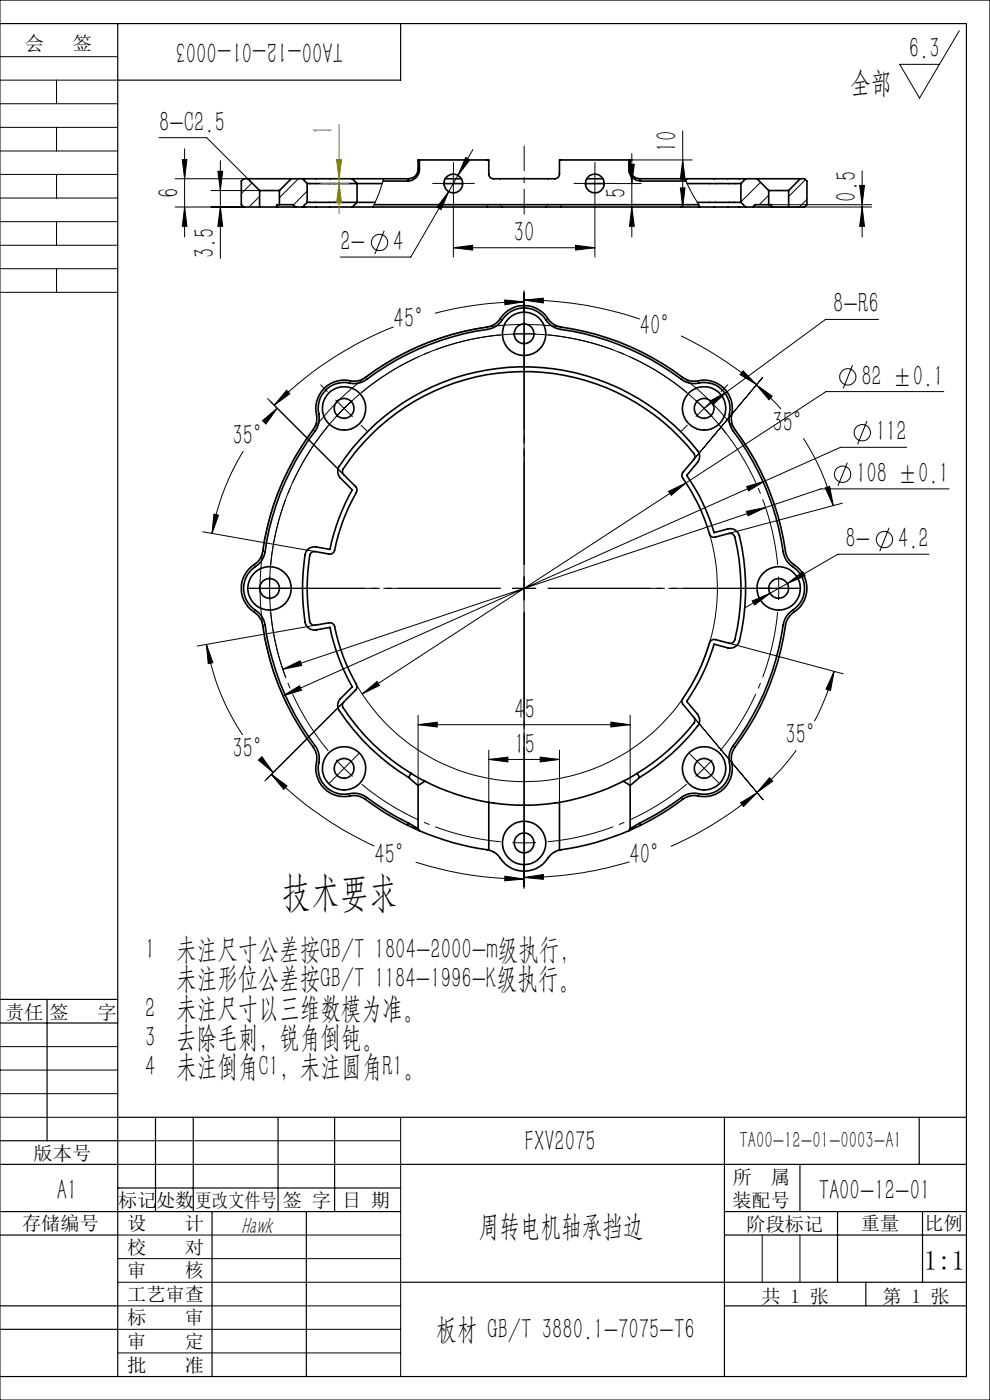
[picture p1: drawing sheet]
<svg xmlns="http://www.w3.org/2000/svg" width="210mm" height="297mm" viewBox="0 0 210 297" stroke-linecap="round" stroke-linejoin="round" font-family="sans-serif">
<g fill="none" stroke="#000" stroke-width=".35">
<path d="M52.6 37.9h9.2M52.6 37.9h-.9l-.5 .5v5l.5 .5h3.4M52.6 37.9l2.5 2.5M61.8 37.9h2.4M61.8 37.9l-2.5 2.5M64.2 37.9h10.5M64.2 37.9l1 1M65.2 38.9h10.5M65.2 38.9v4M74.7 37.9h12M74.7 37.9l1 1M75.7 38.9h5.4"/>
<path d="M75.7 38.9v4M81.2 38.4h5.3M86.7 37.9l-.2 .5M89 33.9h14.7v3a1.31 1.31 0 0 0 1.8 1h11.4a1.45 1.45 0 0 0 1.8-1v-3h14.7M89 33.9a4.2 4.2 0 0 1-.5 3.5l-1.1 .9-.9 .1M89 33.9h-.3l-.1 2.4a1.98 1.98 0 0 1-1.9 1.6M94.2 38.9h3.9M94.4 37.9h3.5M124.2 38.9h4M124.5 37.9h3.4M133.4 33.9a4.2 4.2 0 0 0 .4 3.5l.4 .3 .8 .5 .9 .2M133.4 33.9h.3v2.4a1.98 1.98 0 0 0 2 1.6"/>
<path d="M135.7 37.9h10M135.7 37.9l.2 .5M135.9 38.4h9.6M145.7 37.9h12.5M145.7 37.9l-.3 .3M145.8 38.9h11.4M157.2 38.9v4M158.2 37.9l-1 1M158.2 37.9h2.4M160.6 37.9h9.2M160.6 37.9l2.5 2.5M169.8 37.9h.9l.5 .5v5l-.5 .5h-3.4"/>
<path d="M169.8 37.9l-2.5 2.5M55.1 40.4h4.2M55.1 43.9h3.6M55.1 40.4v3.5M58.7 43.9h4M59.3 43.4h-.6v.5M59.3 43.4h2.9l.5 .5M59.3 40.4v3M62.7 43.9h1.5M64.2 43.9h10.5M65.2 42.9h10.5M65.2 42.9l-1 1"/>
<path d="M74.7 43.9h83.5M75.7 42.9h3.9M75.7 42.9l-1 1M79.4 43.4h68.8M148 42.9h9.2M157.2 42.9l1 1M158.2 43.9h1.5M159.7 43.9h4M163.1 40.4h4.2M163.1 43.4h.6v.5M163.1 40.4v3M163.1 43.4h-2.9l-.5 .5"/>
<path d="M163.7 43.9h3.6M167.3 40.4v3.5M86.5 175.1l2.5 1.1M86.5 175.1a75.3 75.3 0 0 1-9.7-5.9l-1.7-.4a6.2 6.2 0 0 1-8-4.5 8.4 8.4 0 0 1 .1-3.4l-.1-.9-.2-.8a58.7 58.7 0 0 1-11.4-27.4l-.6-1.1-.6-.6a6.1 6.1 0 0 1 0-10.6l.6-.6 .6-1.1a58.5 58.5 0 0 1 11.4-27.4l.2-.8 .1-1.3a6.1 6.1 0 0 1 7.5-7.4l1.3-.1 .8-.3a58.7 58.7 0 0 1 27.3-11.3l1.5-.9a6.3 6.3 0 0 1 8.1-2.9 7.8 7.8 0 0 1 3.1 2.9l1.4 .9a58.4 58.4 0 0 1 27.4 11.3l1.2 .4h.9a6.1 6.1 0 0 1 7.5 7.4v.9l.3 1.2a58.4 58.4 0 0 1 11.3 27.4l.9 1.4a6.3 6.3 0 0 1 2.9 8.1 8.5 8.5 0 0 1-2.9 3.1l-.9 1.4a59.4 59.4 0 0 1-11.3 27.4l-.4 1.7a6.4 6.4 0 0 1-2.9 7.4 7.1 7.1 0 0 1-5 .5l-1.2 .2-.8 .3a56.8 56.8 0 0 1-9.3 5.8M86.7 164.9l2 1.7M86.7 174.6l2 1.2M86.7 164.9a44.1 44.1 0 0 1-15-14.8l-.1-.7 .4-.9 2.7-2.8a42.9 42.9 0 0 1-4.7-12.6l-3 .5a2.02 2.02 0 0 1-2.3-1.6 46.6 46.6 0 0 1 .1-14.7l.2-.4a1.98 1.98 0 0 1 2-.9l3 .6a43.6 43.6 0 0 1 4.7-12.7l-2.5-2.5a2.01 2.01 0 0 1-.2-2.5 46.8 46.8 0 0 1 76.3-2.7l.1 .7-.3 .9-2.4 3.1a42.5 42.5 0 0 1 5.8 12.1l2.9-.8a2.04 2.04 0 0 1 2.4 1.5 46.8 46.8 0 0 1-.1 22.6l-.5 .7a1.86 1.86 0 0 1-1.8 .4l-2.9-.7a42.5 42.5 0 0 1-5.8 12.1l2.3 2.7a1.99 1.99 0 0 1 0 2.6 45.2 45.2 0 0 1-12.3 10.8M86.7 174.6a78.1 78.1 0 0 1-9.7-5.9l-.9-.3-1-.1a6.1 6.1 0 0 1-6.3-1.7 5.6 5.6 0 0 1-1.1-5.2l-.1-1.5-.3-.9a57.3 57.3 0 0 1-11.2-26.9 5.1 5.1 0 0 0-2.6-3.2 5.6 5.6 0 0 1 1.1-9l.7-.7 .7-1.2a60.4 60.4 0 0 1 6.7-20.1l2.6-4.4 1.5-2a4.9 4.9 0 0 0 .7-4.5 5.6 5.6 0 0 1 7.1-5.7h1.5l.9-.3a63.6 63.6 0 0 1 16.5-8.8 75.2 75.2 0 0 1 10.8-2.6l.9-.4 .7-.6a5.9 5.9 0 0 1 6.5-3.1 6.6 6.6 0 0 1 4 3.1l1.6 1a59.1 59.1 0 0 1 27.3 11.4l1 .3h1.4a5.6 5.6 0 0 1 7 7v1.4l.3 .9a60.1 60.1 0 0 1 10.2 21.4l.9 5a5.1 5.1 0 0 0 2.7 3.7 5.6 5.6 0 0 1-1.1 9l-.9 1.1-.4 .9a59.1 59.1 0 0 1-11.4 27.3l-.3 .9v1.5a5.6 5.6 0 0 1-7 6.9 5.3 5.3 0 0 0-4.2 1.7l-3.3 2.1-4.5 2.5M86.7 174.6l-.2 .5M87.2 164.1l2.9 1.6M87.2 164.1a44.2 44.2 0 0 1-14.5-14.2l.1-.9 2.6-2.6a1.03 1.03 0 0 0 .2-1.2 44.6 44.6 0 0 1-4.8-12.7l-.4-.3-.6-.1-2.9 .5a1.03 1.03 0 0 1-1.2-.8 42.5 42.5 0 0 1 .1-14.3l.5-.4 .6-.1 2.9 .5a1.04 1.04 0 0 0 1.2-.8 44.5 44.5 0 0 1 4.7-12.6l-.1-.6-.2-.3-2.5-2.5a.99 .99 0 0 1-.1-1.3 45.9 45.9 0 0 1 74.6-2.9l-.1 .8-2.4 2.9a1.01 1.01 0 0 0-.1 1.2 42.9 42.9 0 0 1 5.9 12.2l.3 .3 .6 .1 3-.8a.99 .99 0 0 1 1.3 .7 44.2 44.2 0 0 1-.2 22.2l-.5 .4h-.4l-3.1-.8a1.05 1.05 0 0 0-1.2 .7 43.7 43.7 0 0 1-5.8 12.1l.1 .8 2.4 2.9a1.01 1.01 0 0 1 0 1.2 45.7 45.7 0 0 1-12.1 10.7M87.2 164.1l-.5 .8"/>
<path d="M88.7 175.8l.3 .4M88.7 166.6v9.2M89 176.2a59.3 59.3 0 0 0 14.6 4.1h.1M90.1 165.7a47.3 47.3 0 0 0 13.6 4.5M90.1 165.7l-1.4 .9M103.7 170.2a47.2 47.2 0 0 0 15 0M103.7 170.2v10.1M118.7 170.2v10.1M132.2 165.7a47.3 47.3 0 0 1-13.5 4.5M132.2 165.7l1.5 .9M133.4 176.2a59.8 59.8 0 0 1-14.7 4.1M133.7 175.8l-.3 .4"/>
<path d="M133.7 166.6v9.2M135.1 164.1l-2.9 1.6M135.1 164.1l.6 .8M135.7 164.9l-2 1.7M135.7 174.6l-2 1.2M135.7 174.6l.2 .5M135.9 175.1l-2.5 1.1M103.7 180.3l1.2 .5 .8 .7a6.2 6.2 0 0 0 10.8 .2 3.6 3.6 0 0 1 2.2-1.4"/>
<circle cx="96.2" cy="38.9" r="2"/>
<circle cx="126.2" cy="38.9" r="2"/>
<circle cx="111.2" cy="70.8" r="4.6"/>
<circle cx="111.2" cy="70.8" r="2.1"/>
<circle cx="73" cy="86.6" r="4.6"/>
<circle cx="73" cy="86.6" r="2.11"/>
<circle cx="149.3" cy="86.7" r="2.1"/>
<circle cx="149.4" cy="86.6" r="4.6"/>
<circle cx="57.2" cy="124.8" r="2.09"/>
<circle cx="57.2" cy="124.8" r="4.6"/>
<circle cx="165.2" cy="124.8" r="4.6"/>
<circle cx="165.2" cy="124.8" r="2.1"/>
<circle cx="73" cy="163" r="4.6"/>
<circle cx="73" cy="163" r="2.1"/>
<circle cx="111.2" cy="178.8" r="4.6"/>
<circle cx="111.2" cy="178.8" r="2.11"/>
<circle cx="149.4" cy="163" r="2.09"/>
<circle cx="149.4" cy="163" r="4.6"/>
</g>
<g fill="none" stroke="#000" stroke-width=".21">
<path d="M0 12h25M0 17h25M0 0h210v297h-210zM12 17v5M203.5 6.5l-8.4 14.3-4.2-7.2h8.4M0 22h25M0 27h25M0 32h25M0 37h25M12 27v5M12 37v5M33.7 29.2h10.2l8.7 8.7"/>
<path d="M37.1 37.9h14.6M38.7 33.9h1l-.5 4zM39.2 31.6v18.7M46.2 36.3h1l-.5 4.1zM46.7 34.1v20.7M53.4 38.8l-2.2 2.3M63.3 37.9l-4 4M81.4 37.9a29.6 29.6 0 0 1-2.3 6M93.7 38.9h5M96.2 36.4v5M97.2 37.2l-2 3.5M98.8 33.4l.9 .5-2.5 3.3z"/>
<path d="M100.3 31.7l-3.1 5.5M123.7 38.9h5M126.2 36.4v5M130.7 38.9h5.3M133.4 33.9h13.4M133.5 34.9h1l-.5 4zM134 32.6v17.7M144.3 39.9h1l-.5 4zM144.8 27.8v16.1M144.8 33.9l.5 4.1h-1zM145.3 37.9l1.7 3.6 1.6 2.4M161.3 38.7l-4.1 4.1"/>
<path d="M170.9 38.1l-3.6 3.6M182.4 39.3h1l-.5 4.1zM182.9 36.2v14.1M0 42h25M0 47h25M0 52h25M0 57h25M12 47v5M12 57v5M37.1 43.9h14.6M39.2 43.9l.5 4.1h-1zM44.7 40.4h10.4"/>
<path d="M46.7 43.9l.5 4.1h-1zM55.1 41.7l-2.3 2.2M65.2 40.5l-3 3M81.5 49l-2 4.9M95.2 40.7l-1.6 3.7-.9-.4zM95.2 40.7l-8.1 13.8h-14.9M96.2 52.6l4.1-.6v1.1zM96.2 43.4v11.1M96.2 52.6h30M122.1 52l4.1 .6-4.1 .5zM126.2 43.4v11.1M134 43.9l.5 4.1h-1z"/>
<path d="M163.1 43.4h21.8M163.1 41.4l-2 2M163.7 43.9h21.2M171.2 42.3l-1.7 1.6M182.9 43.9l.5 4.1h-1zM0 62h25M83.5 69.4a75.2 75.2 0 0 0-25.3 16.6M107.1 63.6l4.1 .4-4.1 .7zM111.2 63.7l4.1-.5v1.1zM111.2 63.7a75.1 75.1 0 0 1 24.5 4M111.2 64a74.4 74.4 0 0 0-18.9 2.5M111.2 61.7v126.8"/>
<path d="M119 69.4a56 56 0 0 0-58.1 80M144.5 71.3a78 78 0 0 1 16 10.3M157.6 78.7l2.9 2.9-3.5-2.1zM180.8 77.5l-1.9 4.9M186.4 67.8h-11.3l-20.9 15.3M51.6 95.7a50.9 50.9 0 0 0-6.6 17.5M55.7 89.2l3.1-2.6-2.4 3.4zM56.8 84.6l16.1 16.1M58.8 86.6l-2.7 2.9M60.8 82.8l.7 .7-3.3 2.5zM71.2 84.9l3.6 3.5M74.8 84.9l-3.5 3.5"/>
<path d="M144.8 80.1a56.1 56.1 0 0 1 18.3 23.8M150.6 85.1l3.6-2-3 2.8zM154 92a54 54 0 0 0-69.1-14.4 54 54 0 0 0-24.3 66.3M154.2 83.1l-4.8 3.5M160.4 81.7l3.4 2.3-.7 .8zM160.4 81.7l2.8 2.4 2.5 2.7M161.8 80.1l-14.6 17.4M170.4 93a49.7 49.7 0 0 1 6.3 14.2M179.7 98.1l-2 5M183.9 89.3l-2 5M192.3 94.9h-14l-16 7.1M200.2 83.1h-25l-98.4 64.1"/>
<path d="M43 112.8l23.9 4.2M45.4 109.1l1 .2-1.4 3.9zM141.8 104.2l3.7-1.8-3.1 2.7zM150.5 113.3a41 41 0 0 1-23.1 49.2 41 41 0 0 1-51.6-17M158.3 108.5l4.1-.8-3.7 1.7zM158.4 103.2l3.9-1.2-3.5 2.1zM162.3 102l-102.3 45.6M162.4 107.7l-102.4 34.3M175 103.5l1-.3 .7 4zM178.7 106.7l-24.1 6.5M188.6 112l-2 4.9M197.1 117.6h-19.4l-10.7 6.2"/>
<path d="M201.3 103.7h-27.2l-11.7 4M43.8 136.7l1.4 3.9-1 .2zM43.8 136.7a50.7 50.7 0 0 0 7.7 19.2M66.9 132.6l-25.1 4.5M108.7 124.8h5M154.6 136.5l24.3 6.4M159.6 127.5l3.7-1.6-3.2 2.4zM163.3 125.9l-5.4 3.1M167 123.8l3.3-2.5 .5 .9zM167 123.8l-3.7 2.1M60 142l3.7-1.8 .3 1zM60 147.6l3.5-2.1 .5 .9z"/>
<path d="M72.9 148.9l-16.7 16.8M76.8 147.2l3.2-2.6 .5 .8zM88.7 153.7l4-.5v1zM88.7 151.7v14.9M88.7 153.7h45M103.7 159.1v11.1M118.7 159.1v11.1M129.6 153.2l4.1 .5-4.1 .5zM133.7 151.7v14.9M147.2 152.2l14.7 17.5M168.9 159.2a52.1 52.1 0 0 1-8.4 8.9M176.9 142.4l-.7 4.1-1-.3z"/>
<path d="M176.9 142.4a49.4 49.4 0 0 1-4.1 10.6M54.8 161.3l.8-.8 2.4 3.4zM56.3 162.1l1.7 1.8M57.6 164.3l3.3 2.4-.7 .8zM57.6 164.3a77.2 77.2 0 0 0 21.8 15.2M103.7 161.1l4-.5v1zM103.7 161.1h15M114.6 160.6l4.1 .5-4.1 .5zM157.1 170.3l3.5-2.1-2.9 2.9zM160.6 168.2a77.8 77.8 0 0 1-18.3 11.4M163.2 165l.7 .7-3.4 2.4zM88.2 182.9a74.8 74.8 0 0 0 23 3.6"/>
<path d="M107.1 185.9l4.1 .6-4.1 .4zM111.2 186.2l4.1-.7v1zM133.5 182.8a78.5 78.5 0 0 1-22.3 3.4M0 227h25M0 222h25M0 237h25M0 232h25M85 237v55M25 242h60M25 247h60M25 272h60M25 277h60"/>
<path d="M25 267h60M25 262h60M161.7 262v10M169.7 262v10M25 282h60M25 287h60M153.7 292h.1"/>
<circle cx="80.5" cy="51.4" r="1.73"/>
<circle cx="179.8" cy="80" r="1.73"/>
<circle cx="182.9" cy="91.8" r="1.73"/>
<circle cx="178.7" cy="100.6" r="1.73"/>
<circle cx="187.6" cy="114.4" r="1.73"/>
</g>
<g fill="none" stroke="#000" stroke-width=".21" stroke-dasharray="30.5 1.3 1.3 1.3" stroke-linecap="butt">
<path d="M93.7 38.9h-2M96.2 36.4v-2M98.7 38.9h2M123.7 38.9h-2M126.2 36.4v-2M128.7 38.9h2M96.2 41.4v2M126.2 41.4v2M111.2 70.8l-2.5 .1M111.2 70.8l2.5 .1M111.2 70.8v-2.5M111.2 70.8v2.5"/>
<path d="M111.2 65.8v-2.1M111.2 75.8v2.1M69.5 83.1l-1.5-1.5M76.5 90.2l1.5 1.4M145.8 90.2l-1.4 1.4M149.4 86.6l-1.8-1.7M149.4 86.6l1.7 1.8M149.4 86.6l1.7-1.7M149.4 86.6l-1.8 1.8M152.9 83.1l1.5-1.5M54.7 124.8h-2.1M57.2 124.8v2.5"/>
<path d="M57.2 124.8v-2.5M57.2 124.8h-2.5M57.2 124.8h2.5M59.7 124.8h2.1M111.2 124.8v-2.5M111.2 124.8h-2.5M111.2 124.8v2.5M111.2 124.8h2.5M162.7 124.8h-2.1M165.2 124.8l-.1-2.5M165.2 124.8l-.1 2.5M165.2 124.8h2.5"/>
<path d="M165.2 124.8h-2.5M167.7 124.8h2.1M71.2 164.8l-1.4 1.4M73 163l1.8 1.7M73 163l-1.7-1.8M73 163l-1.8 1.8M73 163l1.8-1.8M74.8 161.2l1.5-1.5M111.2 178.8l2.5-.1M111.2 178.8l-2.5-.1M111.2 178.8v2.5M111.2 178.8v-2.5"/>
<path d="M111.2 176.3v-2.1M147.6 161.2l-1.5-1.5M149.4 163l1.7-1.8M149.4 163l-1.8 1.7M149.4 163l1.7 1.8M149.4 163l-1.8-1.8M151.1 164.8l1.5 1.4M111.2 181.3v2.1"/>
</g>
<path d="M106.2 71a54 54 0 0 0-29.5 12.3M69.6 90.3a54 54 0 0 0-12.2 29.5M145.7 83.3a54 54 0 0 0-29.5-12.3M165 119.8a54 54 0 0 0-12.3-29.5M57.4 129.8a54 54 0 0 0 12.2 29.5M152.7 159.3a54 54 0 0 0 12.3-29.5M76.7 166.4a54 54 0 0 0 29.5 12.2M116.2 178.6a54 54 0 0 0 29.5-12.2" fill="none" stroke="#000" stroke-width=".21" stroke-dasharray="30.5 1.3 1.3 1.3" stroke-dashoffset="16.2" stroke-linecap="butt"/>
<path d="M68 38.9h5.9M71.4 33.9h1l-.5 4zM71.9 38.9l.5 4.1h-1zM71.9 26.4v18.9" fill="none" stroke="#808000" stroke-width=".21"/>
<path d="M111.2 119.8v-53.5M106.2 124.8h-53.5M111.2 129.8v53.5M116.2 124.8h53.5" fill="none" stroke="#000" stroke-width=".21" stroke-dasharray="30.5 1.3 1.3 1.3" stroke-dashoffset="5.6" stroke-linecap="butt"/>
<path d="M111.2 119.8v-47.4M106.2 124.8h-47.4M111.2 129.8v47.4M116.2 124.8h47.4" fill="none" stroke="#000" stroke-width=".21" stroke-dasharray="30.5 1.3 1.3 1.3" stroke-dashoffset="8.7" stroke-linecap="butt"/>
<path d="M111.2 45.5v-14.6" fill="none" stroke="#000" stroke-width=".21" stroke-dasharray="30.5 1.3 1.3 1.3" stroke-dashoffset="25.1" stroke-linecap="butt"/>
<g fill="none" stroke="#000" stroke-width=".25">
<path d="M0 5h205v287h-205M25 5v287M85 5v12h-60M0 212h25M0 217h25M10 212v30M25 237h180M33 237v20M41 237v20M59 237v20M71 237v20M153.7 237v55"/>
<path d="M195 237v10M0 247h25M0 242h25M0 257h85M25 252h60M45 257v35M65 257v35M85 247h120M153.7 257h51.3M169.7 247v10M177.7 257v15M195.7 257v15"/>
<path d="M0 262h25M0 277h25M85 272h120M153.7 262h51.3M153.7 277h51.3M183.7 272v5M0 282h25"/>
</g>
<g fill="#000">
<path d="M133.5 34.9h1l-.5 4zM134 43.9l.5 4.1h-1zM144.8 33.9l.5 4.1h-1zM144.3 39.9h1l-.5 4zM38.7 33.9h1l-.5 4zM39.2 43.9l.5 4.1h-1zM46.2 36.3h1l-.5 4.1zM46.7 43.9l.5 4.1h-1zM182.4 39.3h1l-.5 4.1zM182.9 43.9l.5 4.1h-1z"/>
<path d="M60 147.6l4-1.2-.5-.9zM158.4 103.2l.4 .9 3.5-2.1zM150.6 85.1l.6 .8 3-2.8zM60 142l4-.8-.3-1zM158.3 108.5l.4 .9 3.7-1.7zM159.6 127.5l.5 .8 3.2-2.4zM167 123.8l3.8-1.6-.5-.9zM57.6 164.3l3.3 2.4-.7 .8zM107.1 185.9l4.1 .6-4.1 .4zM111.2 186.2l4.1-.7v1zM157.1 170.3l3.5-2.1-2.9 2.9zM157.6 78.7l2.9 2.9-3.5-2.1zM111.2 63.7l4.1-.5v1.1zM107.1 63.6l4.1 .4-4.1 .7zM60.8 82.8l.7 .7-3.3 2.5zM76.8 147.2l3.7-1.8-.5-.8zM141.8 104.2l.6 .9 3.1-2.7zM55.7 89.2l3.1-2.6-2.4 3.4zM45.4 109.1l1 .2-1.4 3.9zM43.8 136.7l1.4 3.9-1 .2zM54.8 161.3l.8-.8 2.4 3.4zM163.2 165l.7 .7-3.4 2.4zM176.9 142.4l-.7 4.1-1-.3zM175 103.5l1-.3 .7 4zM160.4 81.7l3.4 2.3-.7 .8zM96.2 52.6l4.1-.6v1.1zM122.1 52l4.1 .6-4.1 .5zM98.8 33.4l-1.6 3.8 2.5-3.3zM95.2 40.7l-2.5 3.3 .9 .4z"/>
<path d="M88.7 153.7l4-.5v1zM129.6 153.2l4.1 .5-4.1 .5z"/>
<path d="M103.7 161.1l4-.5v1zM114.6 160.6l4.1 .5-4.1 .5z"/>
</g>
<path d="M71.4 33.9h1l-.5 4zM71.9 38.9l.5 4.1h-1z" fill="#808000"/>
<text font-size="8.8" x="59.9" y="192.2">技术要求</text>
<g font-size="6.3">
<text x="72.8" y="9" transform="rotate(-180 72.8 9)">TA00-12-01-0003</text>
<text x="192.8" y="12.4">6.3</text>
<text x="180.4" y="19.5">全部</text>
<text x="33.7" y="27.9">8-C2.5</text>
<text x="143.6" y="32.2" transform="rotate(-90 143.6 32.2)">10</text>
<text x="37.9" y="42" transform="rotate(-90 37.9 42)">6</text>
<text x="132.8" y="42.1" transform="rotate(-90 132.8 42.1)">5</text>
<text x="181.6" y="42.8" transform="rotate(-90 181.6 42.8)">0.5</text>
<text x="72.2" y="53.3">2-</text>
<text x="83.4" y="53.3">4</text>
<text x="109" y="51.3">30</text>
<text x="45.5" y="54.8" transform="rotate(-90 45.5 54.8)">3.5</text>
<text x="83.5" y="69.6">45°</text>
<text x="135.7" y="71.2">40°</text>
<text x="176.7" y="66.5">8-R6</text>
<text x="182.7" y="81.8">82 ±0.1</text>
<text x="49.3" y="94.5">35°</text>
<text x="163.9" y="91.7">35°</text>
<text x="185.8" y="93.6">112</text>
<text x="181.6" y="102.5">108 ±0.1</text>
<text x="179.3" y="116.3">8-</text>
<text x="190.5" y="116.3">4.2</text>
<text x="109.2" y="152.5">45</text>
<text x="49.3" y="160.9">35°</text>
<text x="109.2" y="159.9">15</text>
<text x="166.6" y="157.9">35°</text>
<text x="79.4" y="183.2">45°</text>
<text x="133.5" y="183.2">40°</text>
<text x="30.8" y="203.4">1 未注尺寸公差按GB/T 1804-2000-m级执行，</text>
<text x="37.4" y="209.7">未注形位公差按GB/T 1184-1996-K级执行。</text>
<text x="30.8" y="215.9">2 未注尺寸以三维数模为准。</text>
<text x="30.8" y="222.1">3 去除毛刺，锐角倒钝。</text>
<text x="30.8" y="228.3">4 未注倒角C1，未注圆角R1。</text>
<text x="111.3" y="244.3">FXV2075</text>
<text x="12.1" y="254.6">A1</text>
<text x="173.7" y="254.6">TA00-12-01</text>
<text x="101.6" y="262.3">周转电机轴承挡边</text>
<text x="92.5" y="284.1">板材 GB/T 3880.1-7075-T6</text>
</g>
<text font-size="6.3" fill="#808000" x="70.7" y="28.6" transform="rotate(-90 70.7 28.6)">1</text>
<text font-size="5.8" x="196" y="269.4">1:1</text>
<text font-size="5.1" x="51.1" y="261.7">Hawk</text>
<text font-size="5" x="156.9" y="243.5">TA00-12-01-0003-A1</text>
<g font-size="4.1">
<text x="5.3" y="10.6">会</text>
<text x="15.4" y="10.6">签</text>
<text x="1.1" y="216.1">责任</text>
<text x="10.5" y="216.1">签</text>
<text x="20.7" y="216.1">字</text>
<text x="7.1" y="246.1">版本号</text>
<text x="155.4" y="251.1">所</text>
<text x="163.5" y="251.1">属</text>
<text x="25.1" y="256.1">标记</text>
<text x="33.1" y="256.1">处数</text>
<text x="41.5" y="256.1">更改文件号</text>
<text x="60" y="256.1">签 字</text>
<text x="72.6" y="256.1">日 期</text>
<text x="155.4" y="256.1">装配号</text>
<text x="4.7" y="260.9">存储编号</text>
<text x="27" y="260.9">设</text>
<text x="39.2" y="260.9">计</text>
<text x="158.4" y="261.1">阶段标记</text>
<text x="182.6" y="261">重量</text>
<text x="196.1" y="260.9">比例</text>
<text x="27" y="266.1">校</text>
<text x="39.2" y="266.1">对</text>
<text x="27" y="270.9">审</text>
<text x="39.2" y="270.9">核</text>
<text x="27" y="276">工艺审查</text>
<text x="27" y="280.9">标</text>
<text x="39.2" y="280.9">审</text>
<text x="161.6" y="276.4">共 1 张</text>
<text x="187.2" y="276.4">第 1 张</text>
<text x="27" y="286">审</text>
<text x="39.2" y="286">定</text>
<text x="27" y="291">批</text>
<text x="39.2" y="291">准</text>
</g>
</svg>
